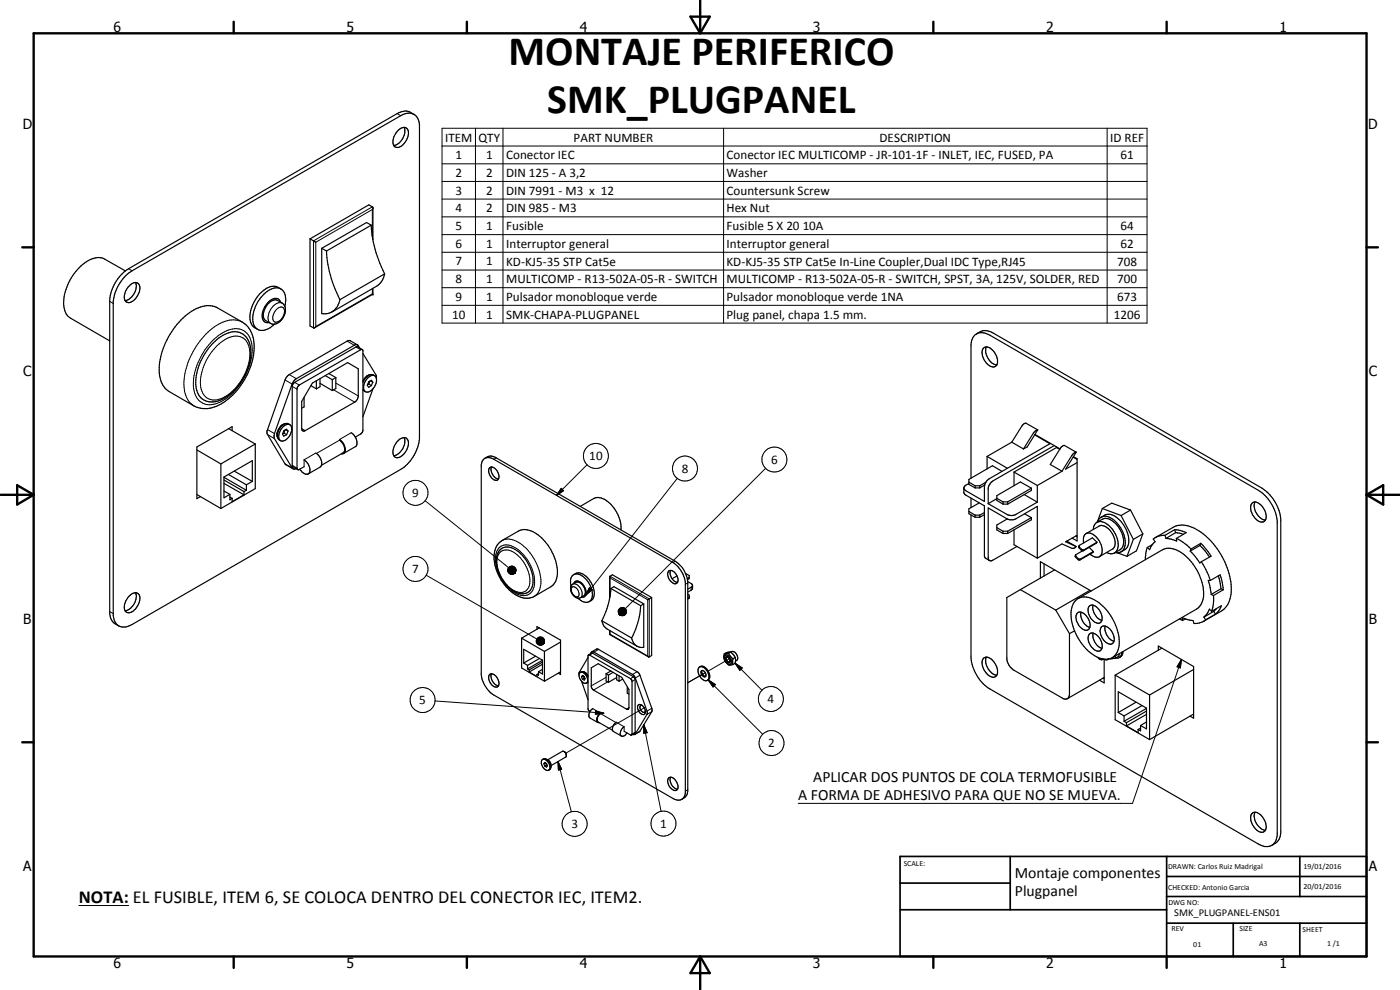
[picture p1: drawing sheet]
<svg xmlns="http://www.w3.org/2000/svg" width="420mm" height="297mm" viewBox="0 0 420 297" stroke-linecap="round" stroke-linejoin="round" font-family="sans-serif">
<g fill="none" stroke="#000" stroke-width=".35">
<path d="M119.4 39.2a1.85 1.85 0 0 1 2.9-.4 4.3 4.3 0 0 1-3.2 5.4 1.5 1.5 0 0 1-1.2-2l.5-1.6zM121.3 38.2a4.4 4.4 0 0 1-3.2 5.4M124.2 34.3a3.9 3.9 0 0 0-3.9 .4l-80.6 46.5a12.7 12.7 0 0 0-5.7 9.3v94.2a3.8 3.8 0 0 0 1.6 3.1M124.2 34.3a4 4 0 0 0-5-.2l-81.6 47.2M124.2 34.3a3.6 3.6 0 0 1 1.7 3.1v94.2a12.6 12.6 0 0 1-5.6 9.2l-80.6 46.6a4 4 0 0 1-4.1 .4M93 71.7v26.1l1.2 .6 .6-.4M93 71.7l1.8 1M93 71.7l17.7-10.2 1.2 .7v9.7M96.6 74.5v19.6a4.7 4.7 0 0 0 5.4-4.2M96.6 74.5l1.4 .8M98 75.3a34.4 34.4 0 0 0 4 14.6M111.4 67.6a35.1 35.1 0 0 0 4 14.6"/>
<path d="M111.4 67.6l-13.4 7.7M111.4 67.6l-1.4-.8-13.4 7.7M111.9 62.5l-.2 .4M37.6 81.3a13 13 0 0 0-4.7 8.5v94.3a4 4 0 0 0 2.7 3.7M37.6 81.3l-6.2-3.5a5.9 5.9 0 0 0-6.6 1.5 15.4 15.4 0 0 0-5.6 12.9 4.1 4.1 0 0 0 2 3.3l11.7 6.8M38.5 86.1a2.17 2.17 0 0 1 3.1-1 4.1 4.1 0 0 1-1.9 5.3 1.42 1.42 0 0 1-1.7 .3 1.42 1.42 0 0 1-.7-1.5l.3-1.7zM40.7 84.8a4.3 4.3 0 0 1-3.2 5.4M54.3 96a11.6 11.6 0 0 1 8.9-4.3l1.6 .4 7.9 4.5a8.8 8.8 0 0 1 3.4 9.3 21.1 21.1 0 0 1-11.2 16 7.8 7.8 0 0 1-6.7-.1l-7.5-4.3a7.9 7.9 0 0 1-2.9-8 23.3 23.3 0 0 1 6.5-13.5zM80.5 91.1a2.61 2.61 0 0 1 2.8-1l1.4 .8a3.4 3.4 0 0 1-.2 5 2.69 2.69 0 0 1-3.3 1.1l-1.5-.8a2.58 2.58 0 0 1-.2-3.6zM82.4 97.2a4.4 4.4 0 0 1-5.1 1.6M84.2 90.7a1.62 1.62 0 0 0-2.5-.9 5.5 5.5 0 0 0-2.8 6.2l.9 .8h.9M84.3 86.7a4.1 4.1 0 0 1 1.3 4.6l-.1 .6"/>
<path d="M84.3 86.7a4.6 4.6 0 0 0-5.5 2 9.1 9.1 0 0 0-2.5 9l1 1.1M84.3 86.7a4 4 0 0 0-5.5 .7 10 10 0 0 0-3.5 9.4l.8 1.3 1.2 .7M111.7 88.2l.2 .1M111.9 86.5v1.8M111.9 88.3l-17.5 10M115.4 82.2a5.4 5.4 0 0 1-2.3 3.7l-13.5 7.7M115.4 82.2l-13.4 7.7M63.5 103.4a9.1 9.1 0 0 1 7.8-3.8 5.3 5.3 0 0 1 4 5.2 17.3 17.3 0 0 1-7.2 14.2 5.8 5.8 0 0 1-8.4-.3 11.3 11.3 0 0 1 .3-9.8l1.5-2.9zM91.3 119.2v2.9l-.8 .4M93.3 115.7l1.6 1M93.8 114.9l10.5-6.1 3.2 1.9v8.3l-.6 1.3-15.5 9h-.4l-.4-.3-.1-.4v-8.2zM94.9 114.2v2.5"/>
<path d="M96 113.6v2.4l-1.1 .7M96 115l3.7 2.2M97.6 112.7l2.1 1.2M98.7 112.1l2.1 1.2M99.7 113.9v3.3M100.8 113.3v3.3l-1.1 .6M100.8 113.3l-1.1 .6M107.3 103.5l-.3-.1-.7 .2-17.4 10-1.1 1.3-5.4 15.2-.2 1.1 5.5 9.2 .7 .4 .4-.2M107.3 103.5l-2.3-1.3h-.6l-17.8 10.3-.8 1-5.6 15.7-.1 .8 5.4 9.2 2.4 1.4M107.3 103.5l.7 .9M108.7 104.9l-1.5-.9-.4 .1-18.8 11-.3 .9v23.6l.2 .5 1.5 .8M108.9 106l3.9 6.5 .2 1"/>
<path d="M108.9 117l.8 .5M110.1 112.9h.1M110.2 112.8h.1M110.2 112.9l-1.3 1.9M110.5 113.3a1.41 1.41 0 0 1 2.3-.1 3.7 3.7 0 0 1-2.7 4.4 1.59 1.59 0 0 1-.8-2.3zM110.6 112.6l-.8 .6M110.7 115.2l-.4 .2M110.7 115.2l.8 .5M111 114.3l-.3 .9M111.1 112.4l-.9 .5M111.2 114.3l.7 .4M111.9 114.7l-.4-.6-.9 .5-.4 1 .4 .6 .9-.5"/>
<path d="M111.9 114.7l-.4 1M111.9 116.7l-3 8.4M112.4 112.7a2.43 2.43 0 0 0-3.5 1.6M293.1 100.2a4 4 0 0 1 5-.3l80.6 46.6a12.8 12.8 0 0 1 5.7 9.2v94.2a4 4 0 0 1-2.7 3.8M293.1 100.2a3.9 3.9 0 0 1 4 .4l80.5 46.5a12.7 12.7 0 0 1 5.7 9.2v94.2a3.8 3.8 0 0 1-1.6 3.2M293.1 100.2a3.6 3.6 0 0 0-1.7 3.1v40.2M295.1 104.6a2.17 2.17 0 0 1 3.2 .9 3.4 3.4 0 0 1 .5 4.4 2.44 2.44 0 0 1-3.1-1.4 4 4 0 0 1-.6-3.9zM296 104.1a4.5 4.5 0 0 0 3.2 5.4M59.1 135l7.2 4.2M66.3 139.2v13.4M68.6 128.6l8 4.6M69.7 129.2v-1.2l-10.6 6.1v15.5l1-.6"/>
<path d="M76.6 133.2v13.4l-10.3 6M76.6 133.2l-10.3 6M83.1 130.1l.1 .2M83.1 130.2h.1M83.2 129.7l.1 1.4M83.2 129.7l.1 1.7 .9 .8M84.9 127.5l-.2 .1M85.2 127.3l-.9 .5M85.2 130l-.3 .1M85.2 130l.8 .4M85.5 129l-.3 1M85.6 127.1l-1.3 .7-1.1 1.9"/>
<path d="M85.6 127.1a1.7 1.7 0 0 1 1.8 .8 1.7 1.7 0 0 1-.1 1.9 2.88 2.88 0 0 1-3.1 2.4 2.7 2.7 0 0 1 .3-3.6 2.16 2.16 0 0 1 2.4-1.2M85.6 127.1a4.1 4.1 0 0 0-2.4 3.5M85.7 128.9l.7 .4M86.4 129.3l-.4-.5-.8 .4-.4 1.1 .4 .6 .8-.5M86.4 129.3l-.4 1.1M91.3 138a3.1 3.1 0 0 1 1.3 4.1 2.19 2.19 0 0 1-2.6-1.3M94.8 135.9a3.6 3.6 0 0 1 1.7 3.7M96.5 139.6l-.5 .6-3.5 2M101.9 132.1a2.96 2.96 0 0 1 1.3 3.6l-6.7 3.9M101.9 131.9a3.4 3.4 0 0 1 1.4 4l-.9 .3M105.4 129.8a3.4 3.4 0 0 1 1.4 4.1l-3.7 2.2M106.6 131.1l1.8-1 .5-.9v-24l-.4-.4-18.7 10.7-.6 .9-.1 24.2 .6 .3 1.6-.9"/>
<path d="M119.1 132.6a1.99 1.99 0 0 1 3.2-.7 4.4 4.4 0 0 1-3.2 5.4 1.64 1.64 0 0 1-1.1-2.4l.4-1.2zM121.3 131.3a4.3 4.3 0 0 1-3.2 5.4M145.1 137.8a2.45 2.45 0 0 1 3.1 0l53.8 31a8.5 8.5 0 0 1 3.7 6.1v62.9a2.23 2.23 0 0 1-1.3 2.1 2.23 2.23 0 0 1-2.4-.3l-53.8-31.1a8.6 8.6 0 0 1-3.8-6v-63l.3-1.2zM145.5 137.5a2.63 2.63 0 0 1 3.4-.1l53.7 31a8 8 0 0 1 3.8 6.1v62.9a2.82 2.82 0 0 1-1.8 2.4M296.2 136.9v3.8M296.2 136.9l6.1 3.6M303.6 132.7l3.6 2M303.6 132.7l-7.4 4.2M310.5 130.5l4.6 2.6M310.6 130.3l7.5 4.4M311.4 129l-3.5-2h-.4l-.8 .7-3.1 5M311.4 129l-.6 .2-.7 .8-2.9 4.7"/>
<path d="M311.4 129l-3.1 5.1-1.1 .6M315.2 133.1l-18.4 10.6a3.3 3.3 0 0 0-1.4 2.1v4.7l-5.6-3.3a.89 .89 0 0 1-.5-.8 .89 .89 0 0 1 .5-.8l1-.5M316.4 133.7l-18.4 10.6a3.6 3.6 0 0 0-1.4 2.2v4.6M317.1 134.3l.9 .5M317.1 134.3l-12.8 7.3M317.1 134.1v.2M322.1 137.2l1.1 .6M322.1 137l1.1 .6v24.7l-1.4-.8M323 135.7l-.6 .2-.7 .8-3 4.7M323 135.7l-3.6-2.1-.6 .3-.5 .5-3.1 5 3.5 2M323 135.7l-3.2 5.1 3.4-2M59.1 148.4l7.2 4.2"/>
<path d="M67.2 147.3l1.8 1M67.2 145l6 3.5M67.2 144l6 3.5M67.2 143.2l6.7 3.9M68.6 142.4l5.3 3.1M69 148.3v1.6l.7-.4M69 149.1l.7 .4M70.3 141.4l5.4 3M73.2 148.5l-3.5 2v-1M73.2 147.5v1M73.9 147.1l-.7 .4M73.9 145.5v1.6"/>
<path d="M75.7 144.4v-6.2l-8.5 4.9v6.3l1.8-1.1M75.7 144.4l-1.8 1.1M146.8 140.5a1.34 1.34 0 0 1 2.2 .6 2.05 2.05 0 0 1 .3 3 2.62 2.62 0 0 1-2.5-3.6zM147.5 140.1a2.94 2.94 0 0 0 2.1 3.6M174.1 151.9l4-2.3a4.4 4.4 0 0 1 5 1.5 10.7 10.7 0 0 1 3.3 7.9M289.3 146.4v1.3l.3 .7 5.8 3.4v15.1l.3 .5 1.3 .8M290.8 153.5l1.8 1.1M290.8 144.7l1.8 1.1M291.4 154.5v43a12.5 12.5 0 0 0 5.7 9.2l80.5 46.5a4 4 0 0 0 4.1 .5M291.4 149.4v2.9M292.6 145.8v.6M292.6 154.6v.6"/>
<path d="M292.6 155.2h1.4M292.6 154.6h1.4M292.6 145.8h1.4M292.6 146.4h1.4M293.9 150.9l-3.1 1.8v1.4l1.8 1.1M294 145.8v.6M294 154.6v.6M295.4 154.4l-1.4 .8M295.4 153.8l-1.4 .8M295.5 145.5l-1.5 .9M295.9 144.7l-1.9 1.1M299.2 158.3l1.8 1.1"/>
<path d="M299.2 149.5l1.8 1.1M299.2 149.6l-2.6 1.5M300.7 141.4l-2.9-1.7-7 4.1v1.5l1.8 1.1M301 159.4h1.4M301 150.6v.7M301 159.4v.7M301 150.6h1.4M301 151.3h1.4M302.3 155.7l-3.1 1.8v1.5l1.8 1.1M302.4 150.6v.7M302.4 159.4v.7M304.3 141.6l7 4.1"/>
<path d="M304.3 141.6v4.1M304.3 159v4.4l7 4.1M307.4 148.4l3.9 2.3M307.5 154.2l2 1.1M309.5 146.5l-3.3-1.9-7 4.1v1.5l1.8 1.1M309.5 155.3v.7l-7.1 4.1M309.5 146.5v.7l-7.1 4.1M309.5 146.5l-7.1 4.1M309.5 155.3l-7.1 4.1M311.3 145.7v5M311.3 150.7l-6.3 3.6a2.86 2.86 0 0 1-2.6 .2l-5.8-3.4M318.7 141.4l-7.4 4.3"/>
<path d="M328.1 158.9a2.22 2.22 0 0 1 1.2-2.2 2.22 2.22 0 0 1 2.5 .3 7.7 7.7 0 0 1 3.6 7.8 2.15 2.15 0 0 1-3.3 1M329.2 156.7l1.6-.9a3.4 3.4 0 0 1 4 1.3 6.4 6.4 0 0 1 1.8 7.4l-2.1 1.4M330.5 155.2l1-.6a4.1 4.1 0 0 1 4.7 1.6 7.5 7.5 0 0 1 2.1 8.1l-1.8 1.3M330.5 155.2a3.7 3.7 0 0 1 4.3 1.3 8.1 8.1 0 0 1 2.6 7.9 2.23 2.23 0 0 1-2.7 1.4M330.5 155.2l-.8 .7-.3 .7M330.8 152.6l5.7 2.1M330.8 152.6l-1.5 4.1M330.8 152.6l2.9-1.6 5.6 2M336.5 154.7l3.6 7.1M339.3 153l3.7 7.2M339.3 153l-2.8 1.7M352.5 158.9l1.7 .3 1.8 .6-3 1.7"/>
<path d="M352.5 158.9l.3 .9M352.5 158.9l-2.9 1.7M352.8 159.8l2.4 .5M352.8 159.8l-2.9 1.7M375.8 150.9a2.13 2.13 0 0 1 2.9 .9 4.3 4.3 0 0 1 1.1 4.3 1.82 1.82 0 0 1-3-.4 3.8 3.8 0 0 1-1-4.8zM376.6 150.6a4.3 4.3 0 0 0 3.2 5.4M38.5 179.1a2.09 2.09 0 0 1 3.1-.9 4.1 4.1 0 0 1-1.9 5.3 1.46 1.46 0 0 1-1.7 .2 1.46 1.46 0 0 1-.7-1.5l.3-1.6zM40.7 177.8a4.4 4.4 0 0 1-3.2 5.5M149.6 163.1l1.1-.9 4.9-2.9a6.3 6.3 0 0 1 7 2.1 14.8 14.8 0 0 1 4.6 11.4l-.4 1.6-.8 1.2-5.7 3.3a6.6 6.6 0 0 1-7.7-2.1 15.4 15.4 0 0 1-4.3-8.9l.2-2.6 .3-1zM149.9 165.1a3.9 3.9 0 0 1 5.6 .4 11 11 0 0 1 4.2 10.7 3.6 3.6 0 0 1-5.5 1.2 11.6 11.6 0 0 1-3.7-3.9 8.2 8.2 0 0 1-1-7.7zM171.4 175.9a2.52 2.52 0 0 1 1.4-3.7 6 6 0 0 1 4.9 5.1 2.63 2.63 0 0 1-1.4 3.4l-1.4-.2-1.5-1M171.6 175.5l1.3-.8a2.79 2.79 0 0 1 2.8 3.3l-.5 .8-1.1 .6a2.28 2.28 0 0 1-2.7-2l-.1-1.2z"/>
<path d="M172.2 172.4a3.1 3.1 0 0 1 4.3 1.1 5.8 5.8 0 0 1 1.4 6.3l-1.1 .7M172.2 175.1a.99 .99 0 0 1 1.6-.6 3.3 3.3 0 0 1 1.7 4.5l-1 .1M183 173.1v6.4M183.1 173.4l-.1-.5 .8-.4 11.8 6.8M183.3 176.6a24.6 24.6 0 0 1-2.7 9.7M183.3 176.6l9 5.1M183.3 176.6l1-.6 8.9 5.2M195.6 179.3v17.4l-.8 .4-.4-.3M195.6 179.3l-1.2 .7M200.7 171.3a1.67 1.67 0 0 1 2.3 1.1 2 2 0 0 1 0 2.7 2.73 2.73 0 0 1-2.5-3.4zM201.2 171.2a2.92 2.92 0 0 0 2.2 3.6M203.2 172.8l-1.5 .9"/>
<path d="M205.8 172.1l1 .6v1l-.5 .2M206.4 178.3l.4 .3v.9l-.4 .2M206.4 174.5l1.2 .7 .2 .4M206.8 179.1l-.4 .2M206.8 173.2l-.5 .4M207.8 175.6l-.2 .5-1.2 .7M207.8 175.6l-.1 1.2-1.3 .9M301 160.1h1.4M305.2 164l-7.2 4.1a.83 .83 0 0 1-.9 .1 .83 .83 0 0 1-.5-.6v-15.2l5.5 3.2a2.78 2.78 0 0 0 2.9 0l6.3-3.7v15.6M306.2 176.9l-4 2.4v18.4a4.8 4.8 0 0 0 2.1 3.4l14.8 8.5h1.2M306.2 176.9l10.7 6.1M312.2 173.4v-4.9l15.3 8.8"/>
<path d="M313.3 169.2v3.6M316.5 171l-10.3 5.9M320.2 162.3l2.8 1.7M322.8 160.8l.4 .3M323 164l-.6 .5h-.6l-3.1-1.3-7.4 4.3M323.2 160.6l-3.4 2 3.2 1.4M323.5 179.6l25.4-14.6a6.2 6.2 0 0 1 6.6 1.5 15.2 15.2 0 0 1 5.5 13.5l-.6 1.4-1.3 1.4-25.3 14.6M323.9 163.7l4-2.3 1.3 1.3-4.1 2.6-.6-.2-.7-.8zM324.9 165.3l-2.1 1.3M325.2 162.9a2.16 2.16 0 0 1 1.4-3 5.2 5.2 0 0 1 3.8 6.6 1.93 1.93 0 0 1-2.9 0l-.3-.3M326 160.1l3.8-2.2a3.4 3.4 0 0 1 4 2.2 3.5 3.5 0 0 1 0 4.7l-3.8 2.2M326.9 164.3l1.2 1.2"/>
<path d="M327.1 177.1l-10.2 5.9M328.1 165.5v.2l-4 2.3-.5-.1-.8-.7v-.7M328.1 165.5l-4 2.3-.6-.2-.7-1M329.2 162.7l-4 2.3-.6-.2-.8-.8M335.3 165.9l2.9 1M340.1 161.8l-1.9 5.1M343 160.2l-1.9 5.1-2.9 1.6M343 160.2l-2.9 1.6M344.3 164.3l-.4 1.7-.2 1.9M345.9 163.4l-1.6 .9M346.7 161.3l5.3-3.1a6.9 6.9 0 0 1 7.1 .7 22 22 0 0 1 10.3 19.5 6.4 6.4 0 0 1-2.8 4.9l-5.4 3.1M349.6 160.6l.3 .9"/>
<path d="M349.6 160.6l-1.6 .2-1.5 .6-.4 .3 .6 .9-1 1-.7 1.3-.7-.6M349.9 161.5l1.6 .3 1.6 .5-.1-.8M353 161.5l2 1.1 2.5 2.1M357.2 165.4l2.9 3.5 .4-.4M357.5 164.7l-.3 .7M360.1 163.7l2.9 3.4M360.1 163.7l-2.9 1.7M360.4 163l3.1 3.9-3 1.6M360.4 163l-.3 .7M360.4 163l-2.9 1.7M360.5 168.5l1.4 2.4 1.4 3.3M363.3 174.2h-.7l.9 4.2"/>
<path d="M363.3 174.2l2.9-1.7 .6 2.3 .3 2.2M363.5 178.4l.7 .3M364.2 178.7v2.2l-.6 2.5M365.7 172.8l.7 3.9M366.4 176.7l-2.9 1.7M366.4 176.7l.7 .3M367.1 177l-2.9 1.7M156.5 191.5v8.9l6.9 4M156.5 191.5l6.9 4M157.2 198.9v-4.1l5.6 3.3v4.1l-1.2-.7M157.2 198.9l1.1 .7M158.3 199.6v1.1"/>
<path d="M160.7 196.9l-3.5 2M161.2 188.8v-.8l7 4.1v10.3l-.7-.4M161.9 188.4l-5.4 3.1M161.9 197.6l-3.6 2M162.8 198.1l-4.5 2.6M162.8 198.7l-4 2.3M162.8 199.3l-4 2.3M163.4 195.5v8.9M168.2 192.7l-4.8 2.8M176.5 197.3l-2.7 4.5v.5M176.6 196.5l-.1 16.3 .6 .7M176.6 196.5l13 7.5v16.5"/>
<path d="M176.6 196.5l1.3-.5 12.2 7.1 .5 .5v16.2l-1 .7M177.6 195.6l1.4-.8 .5-.1 11.9 7 .6 .7 3.7 10.8-3.7 6.3-1.5 .9M177.6 195.6l.7 .1 11.5 6.7 .8 .8 3.7 10.4v.6l-3.8 6.1M177.6 195.6l-.5 .6M180.6 186.3l.5 1.3 .8 .9 9.3 5.4M180.6 186.3l9 5.1M183 190.4l11.6 6.7M183 189.1v1.3M183.1 190.3l-.1 .1M192.3 181.7a22.8 22.8 0 0 1-2.7 9.7M193.2 181.2v13a3.2 3.2 0 0 1-3.6-2.8M193.2 181.2l-.9 .5"/>
<path d="M217.4 196.2l-.2 1.1 .3 .9M217.5 198.2l.3 .4a1.73 1.73 0 0 0 2.2 .8M217.5 196.7a.97 .97 0 0 1 1.5 .5l.4 .8a.96 .96 0 0 1-.2 1.3 1.83 1.83 0 0 1-1.7-2.6zM217.8 197.1a1.03 1.03 0 0 1 1.2 .5 1.03 1.03 0 0 1-.2 1.2l-.5-.2-.5-.6zM218 197.2h.5l.5 .6a.52 .52 0 0 1-.2 .8 .52 .52 0 0 1-.7-.5zM218.7 196l1.3 1.7M218.7 196l-1.3 .2M219.3 195.7a1.66 1.66 0 0 1 1.7 .5 1.66 1.66 0 0 1 .2 1.8l-.5 .4M219.3 195.7l-1.3 .1-.6 .4M219.3 195.7l1.3 1.6M219.3 195.7l-.6 .3M220 197.7v1.7"/>
<path d="M220.6 197.3l.2 .6a1.48 1.48 0 0 1-.8 1.5M220.6 197.3l-.6 .4M295.2 197.4a2.54 2.54 0 0 1 3.4 1.6 3.2 3.2 0 0 1 .2 4 2.8 2.8 0 0 1-3.4-1.8 3.4 3.4 0 0 1-.2-3.8zM296 197.1a4.4 4.4 0 0 0 3.2 5.5M316.9 183l4.1 7.1M321 190.1v18.5l-.7 1M322.5 189.3l-1.5 .8M322.7 180.3a4.5 4.5 0 0 1 6-.1 15.3 15.3 0 0 1 7 14.1 4 4 0 0 1-6.1 3 15.1 15.1 0 0 1-8-14.7l.5-1.5zM323.3 184a1.74 1.74 0 0 1 2.6 .7 3.4 3.4 0 0 1 .9 4 2.04 2.04 0 0 1-3-1.1 3.5 3.5 0 0 1-.5-3.6zM324.4 183.7a4.2 4.2 0 0 0 2.7 4.6M326.9 190.2a1.74 1.74 0 0 1 2.7 .7 3.1 3.1 0 0 1 .5 4.4 3.3 3.3 0 0 1-3.4-2.9l-.2-1.1zM326.9 181.9a2.02 2.02 0 0 1 2.9 1 2.97 2.97 0 0 1 .5 3.8 2.38 2.38 0 0 1-3.1-1.5 3.1 3.1 0 0 1-.3-3.3z"/>
<path d="M328 181.6a4.4 4.4 0 0 0 2.7 4.6M328.1 189.9a4.3 4.3 0 0 0 2.6 4.7M329.5 197.2l.9 .7 .6-.2M330.5 188.1a2.06 2.06 0 0 1 2.9 1 3.3 3.3 0 0 1 .6 3.9 2.39 2.39 0 0 1-3.2-1.6 2.84 2.84 0 0 1-.3-3.3zM330.7 197.7h-.7M331.1 197.7l-.2 .2M331.7 187.8a4.2 4.2 0 0 0 2.6 4.6M332.5 197.9l-.6 .1-.5-.2v7.1l-1.4-.8M332.7 197.7l-.2 .2M332.8 197.7l-.3 .2M334.7 196.8l.1 .6M334.8 197.4l-1.7 .3"/>
<path d="M335.9 196.1l-.1 .8-1 .5M335.9 197.3l-1.1 .1M336.6 195.7v.7l-.7 .9M337 195.5l-.2 1-.9 .8M347.6 195.1v-1.3l10.6 6.2v15.5l-1-.6M348.7 194.5l-14 8.1M354 185.7l.9 .5M355.8 185.7l-.9 .5M361.3 185.2l.6 .8M361.9 186l-.9 .6-2.1 .5h-.6l-.3-.9-1.5-.3-1.7-.6 .1 .9M363.6 183.4l-.6-.6-.7 1.3-1 1.1M363.6 183.4l3-1.7-.8 1.5-1 1.1"/>
<path d="M364.3 183.4l-3 1.8M364.3 183.4l.5 .9M364.8 184.3l-2.9 1.7M365.1 182.6l-.8 .8M147 202.4a1.96 1.96 0 0 1 2.6 1.7 1.25 1.25 0 0 1-.8 2.1 2.77 2.77 0 0 1-1.8-3.8zM147.5 202.2a2.94 2.94 0 0 0 2.1 3.6M158.3 200.7l.5 .3M158.8 201.6l2.4 1.4v-.6M158.8 201v.6M161.6 202.1l-.4 .3M161.6 201.5v1.1l-.4-.2M162.8 200.8l-1.2 .7"/>
<path d="M168.2 201.6l-4.8 2.8M173.9 202a1.46 1.46 0 0 1 2.2 1 1.32 1.32 0 0 1-.3 2 2.4 2.4 0 0 1-1.9-3zM174.1 201.8a1.47 1.47 0 0 1 2.2 1l.2 .3M174.5 204.4l2 5.6M174.5 203.1l.3-.5 .5 .4 .3 .7-.3 .4-.5-.3M174.5 203.1l.3 .7M175 202.8l-.5 .3M175.1 201.5l.6 .3M175.1 202.8l.2 .7M175.3 203.5h.2M175.3 203.5l-.5 .3M175.3 201.7l.6 .3"/>
<path d="M175.6 201.8h.1M175.7 201.8l.3 .3M176 202.1l.5 .7M176.5 204.6l-.5 .4M177.4 200.4l2.1-1.3 7.1 4.1 2.2 3.7v5.4l-.3 .6-.5-.1-10-5.9-.6-.9zM177.9 212.6a2.08 2.08 0 0 0-.8 2.8l2.3 1.4M180.2 214.1a1.84 1.84 0 0 0-.7 2.5l4.3 2.5M180.2 214a1.9 1.9 0 0 0-.7 2.8h.4M181.9 202.1v2.2l.7 .4M181.9 202.1l.7 .5M182.6 202.6v2.1M183.3 201.3l-1.4 .8"/>
<path d="M184 201.7l-1.4 .9M185 216.7a2 2 0 0 0-.9 2.8l2.4 1.4M185.1 203.3l-2.5 1.4M185.1 202.4v1.6l.7 .4M185.8 202.7v1.7M186.9 203.8l-1.1 .6M187.3 219.4l2.3 1.1M187.3 218.1a1.93 1.93 0 0 0-.7 2.8M188.2 219.9l-.8 .9-.8 .1M188.2 206.1v1.9l.6 .3M191.5 211.6a1.48 1.48 0 0 1 2.1 1.3 .89 .89 0 0 1 0 1.2 .89 .89 0 0 1-1.2 .1 2.2 2.2 0 0 1-.9-2.6zM192.7 211.6h-.3a1.28 1.28 0 0 0-.1 1.4 1.28 1.28 0 0 0 1.2 .7l.2-.3"/>
<path d="M193.3 212.3l.1 .2M210 200.1a1.97 1.97 0 0 1 2.7 1.6 1.51 1.51 0 0 1 .3 1.6 1.51 1.51 0 0 1-1.3 1 2.97 2.97 0 0 1-1.9-4.1 1.98 1.98 0 0 1 2.6 1.5l.4 1.6-.5 .8M210.6 201.2a1.14 1.14 0 0 1 1.1 .7 1.14 1.14 0 0 1-.2 1.2 1.29 1.29 0 0 1-.9-1.9zM210.7 201.2a1.36 1.36 0 0 0 1.1 1.7M331 203.5l.4 .1M331.4 203.3l-11.1 6.3M334.7 202.6l10.3 5.9M334.7 202.6v13.3l10.3 6M335.6 213.8v-6.2l8.5 4.9v6.2l-1.8-1M335.6 213.8l1.7 1M337.3 216.4l.8 .4M337.3 214.8v1.6"/>
<path d="M338.1 217.8l3.5 2v-.9M338.1 216.8v1M340.9 210.7l-5.3 3.1M342.3 217.7v1.6l-.7-.4M342.3 218.5l-.7 .4M342.7 211.7l-5.4 3.1M344.1 216.6l-1.8 1.1M344.1 214.3l-6 3.5M344.1 213.4l-6 3.4M344.1 212.6l-6.8 3.8M345 208.5v13.4M358.2 214.2l-13.2 7.7"/>
<path d="M358.2 200.9l-13.2 7.6M162.6 228.1a1.29 1.29 0 0 1 2 .8 1.63 1.63 0 0 1-.1 2.2 2.35 2.35 0 0 1-1.9-3zM162.8 227.9a1.61 1.61 0 0 1 2.4 .9l.1 1.6-.6 .7M163.2 229.2l.3-.4 .5 .3 .3 .7-.3 .4-.5-.3M163.2 229.2l.3 .7M163.7 228.9l-.5 .3M163.8 229l.2 .6M164 229.6l.2 .1M164 229.6l-.5 .3M164.2 227.9l.8 .9 .3 1.2M169.2 225.5l-.4-.1-4.5 2.6M169.2 225.5l.4 .2"/>
<path d="M169.6 225.7l.3 .7M169.6 225.7l.4 .7M169.9 226.4l.1 .2M170 226.4l-.1 .7-4.6 2.6M189.9 220.3h.6M200.7 233.4a2.01 2.01 0 0 1 2.6 1.7 1.25 1.25 0 0 1-.7 2.1 2.79 2.79 0 0 1-1.9-3.8zM201.2 233.2a2.99 2.99 0 0 0 2.2 3.6M375.7 244.2a1.8 1.8 0 0 1 2.7 .3 4 4 0 0 1 1.2 4.8 2.07 2.07 0 0 1-3.1-.9 3.9 3.9 0 0 1-.8-4.2zM376.6 243.7a4.3 4.3 0 0 0 3.2 5.4"/>
</g>
<g fill="none" stroke="#000" stroke-width=".3">
<path d="M119.2 34.1l1.1 .6M132.7 38.5h211.5v58.4h-211.5zM142.7 38.5v58.4M150.9 38.5v58.4M217.2 38.5v58.4M332.3 38.5v58.4M132.7 43.8h211.5M132.7 49.1h211.5M132.7 54.4h211.5M132.7 59.7h211.5M111.7 71.1v-8.2l-16.9 9.8v25.3l16.9-9.8v-1.6M111.7 62.1l-17.6 10.2v26.1"/>
<path d="M132.7 65.1h211.5M132.7 70.4h211.5M132.7 75.7h211.5M32.9 90.4l1.1 .7M38.6 80.6l1.1 .6M72.7 96.6a7.5 7.5 0 0 0-7.7 1.1 21.9 21.9 0 0 0-9.7 19.1 6.2 6.2 0 0 0 2.9 5M83.3 92.6a1.22 1.22 0 0 1 1.6-.3 1.22 1.22 0 0 1 .4 1.6 2.96 2.96 0 0 1-2.8 2.7 1.76 1.76 0 0 1-.3-2.6zM84.7 90.9a2.96 2.96 0 0 0-3.5 2.1 3 3 0 0 0 0 4M132.7 81h211.5M132.7 86.3h211.5M132.7 91.6h211.5M63.7 102.3a9.8 9.8 0 0 1 8.3-3.6 5.9 5.9 0 0 1 3.7 6.5 19.2 19.2 0 0 1-10 15.6 5.1 5.1 0 0 1-7.6-4.5 19 19 0 0 1 5.6-14z"/>
<path d="M65.2 103.7a7.7 7.7 0 0 1 6.9-2.7 4.7 4.7 0 0 1 2.9 5.1 15.9 15.9 0 0 1-8.6 13.5 4.2 4.2 0 0 1-6.2-3.9 16.3 16.3 0 0 1 5-12zM85.5 114l2.2 1.2M86.8 112.4l2.1 1.2M87.7 116l1.4 .8M88.4 114.7l1.4 .8M100.1 117l6.4 3.6M100.8 114.9l6.7 3.9M104.2 102.4l2.1 1.2M106.8 104.1l1.4 .8M80.3 128.9l2.1 1.2M80.3 130.4l2.1 1.2M85.5 139.2l2.2 1.2"/>
<path d="M87.7 139.6l1.4 .9M90.5 128.6l1.1 .6M94.8 135.9l-3.5 2.1v2M105.4 129.8l-10.5 6.3M148.9 137.4l-.7 .4M176.2 139.4l-9.2 9.2M127.6 150.2l25 20.1M168.4 146.5l.7 .7-2.1 1.4zM203.3 143.5l-27.5 35.1M229.8 140.5l-42.1 42.1M127.9 172.6l33.2 19.1M149.8 164.4a4 4 0 0 1 5.2 .1 12.1 12.1 0 0 1 5.2 11.8 3.5 3.5 0 0 1-5.5 1.7l-.5-.3a13.2 13.2 0 0 1-5.2-7.7 6.2 6.2 0 0 1 .8-5.6z"/>
<path d="M150 165.8a3.7 3.7 0 0 1 5.2 .7 10 10 0 0 1 3.6 9.4 2.86 2.86 0 0 1-4.5 1.3 10.3 10.3 0 0 1-4.9-10.4zM150.7 162.2a6.3 6.3 0 0 1 6.9 2.1 14.8 14.8 0 0 1 4.7 11.4l-.7 2-1.3 1.2M152.3 170.9l2.3 1-2.3-.7zM152.3 171.2l2.3 .7-2.2-.5zM152.4 171.4l2.2 .5-2.1-.2zM152.4 170.6l2.2 1.3-2.3-1zM152.5 171.7l2.1 .2h-1.9zM152.5 171.8h2.1M152.6 170.4l2 1.5-2.2-1.3zM152.7 171.9h1.9l-1.7 .2zM152.7 170.2l.2-.1 1.7 1.8zM152.7 170.2l1.9 1.7-2-1.5z"/>
<path d="M152.9 172.1l1.7-.2-1.5 .4zM152.9 170.1l.3-.2 1.4 2zM153.1 172.3l1.5-.4zM153.2 169.9l.2-.1 1.2 2.1zM153.4 172.3l1.2-.4zM153.4 169.8h.3l.9 2.1zM153.6 172.3l1-.4zM153.7 169.8l.3 .1 .6 2zM153.9 172.3l.7-.4zM154 169.9l.2 .1 .4 1.9zM154.1 172.2l.5-.3zM154.2 170l.2 .2 .2 1.7z"/>
<path d="M154.4 170.2l.2 .1v1.6zM154.6 170.3l.2 .3-.2 1.3zM154.6 171.9l-.2 .2zM154.8 170.6l-.2 1.3zM154.8 171.4l-.2 .5zM154.8 171.1l-.2 .8zM154.8 170.9l-.2 1zM171.6 176.3a1.18 1.18 0 0 1 1.9 .8 1.3 1.3 0 0 1-.2 2 2.15 2.15 0 0 1-1.7-2.8zM171.9 175.3a2.67 2.67 0 0 1 2.8 2.6v.9l-.4 .5M176.9 176.3l.8 .7-1.9 1.6zM183.1 178.9v-5.5l11.3 6.6v16.8l-11.3-6.5v-1.1M183.1 172.9l11.7 6.8v17.4"/>
<path d="M202.6 168.4l-.6 .4M206.4 174.9l-.7 .4M207.4 176.2v.9M32.9 183.5l1.1 .6M160.9 192.1l2.4 .9-2.4-.6zM160.9 192.4l2.4 .6-2.4-.3zM160.9 192.7l2.4 .3-2.2-.1zM160.9 192.8h2.4M161 191.8l2.3 1.2-2.4-.9zM161.1 192.9l2.2 .1-2.1 .1zM161.1 193h2.2M161.2 191.6l2.1 1.4-2.3-1.2z"/>
<path d="M161.2 193.1l2.1-.1-1.9 .3zM161.4 191.4l.2-.1 1.7 1.7zM161.4 191.4l1.9 1.6-2.1-1.4zM161.4 193.3l1.9-.3-1.7 .5zM161.6 191.3l.2-.2 1.5 1.9zM161.6 193.5l1.7-.5-1.4 .5zM161.8 191.1h.3l1.2 1.9zM161.9 193.5l1.4-.5zM162.1 191.1h.2l1 1.9zM162.1 193.6l1.2-.6zM162.3 191.1l.3 .1 .7 1.8zM162.4 193.6l.9-.6z"/>
<path d="M162.6 191.2l.2 .1 .5 1.7zM162.6 193.5l.7-.5zM162.8 191.3l.3 .2 .2 1.5zM162.9 193.3l.4-.3zM163.1 191.5l.2 1.5zM163.2 191.7l.1 1.3zM163.3 193l-.2 .2zM163.4 191.9l-.1 1.1zM163.4 192.4l-.1 .6zM163.4 192.2l-.1 .8zM177.9 196l-1 .6M179.7 194.9l-1.4 .8"/>
<path d="M185.5 183.4l.4 1zM185.6 183.1l.3 1.3zM185.6 183.7l.3 .7zM185.6 183.9l.3 .5zM185.7 182.9l.2 1.5-.3-1.3zM185.7 184.1l.2 .3zM185.9 182.7l.2-.2-.2 1.9zM185.9 182.7v1.7l-.2-1.5zM185.9 184.4l.4 .3zM185.9 184.4l.7 .3zM185.9 184.4l1 .3zM185.9 184.4l1.2 .3z"/>
<path d="M185.9 184.4l1.5 .2-.3 .1zM185.9 184.4h1.7zM185.9 184.4l1.9-.2-.2 .2zM185.9 184.4l2-.4-.1 .2zM185.9 184.4l2.1-.7-.1 .3zM185.9 184.4l2.1-.9v.2zM185.9 184.4l2.1-1.2v.3zM185.9 184.4l2-1.5 .1 .3zM185.9 184.4l1.9-1.7 .1 .2zM186.1 182.5l.2-.1-.4 2zM186.3 182.4l.3-.1-.7 2.1zM186.6 182.3l.2-.1-.9 2.2z"/>
<path d="M186.8 182.2l.3 .1-1.2 2.1zM187.1 182.3l.3 .1-1.5 2zM187.4 182.4l.2 .1-1.7 1.9zM187.6 182.5l.2 .2-1.9 1.7zM218.9 197.7l-6.4 3.6M220.6 199l2.1 1.4-.7 .7zM220.6 199l8.1 8.1M354.6 197.9l-.4 2.5-.9-.3zM354.6 197.9l-14.7 43.1h-100.3M130.5 210.3l50.7 3.7M177.9 212.6l7 4.2M178.8 213.3l2.4 .7-2.5 .3z"/>
<path d="M181.9 203.2l-4.5 2.6M182.4 204.6l-4.3 2.5M185 216.7l2.3 1.4v1.3M188.8 212.3l-.8 .5M190.1 203.1l-.9 .5M190.6 219.7l-.9 .5M190.6 203.9l-.9 .6M191.2 201.5l-1.4 .9M192.1 219.4l-1.4 .8M192.1 202.6l-1.4 .8M193.2 217.5l1 2.3-1 .2zM193.2 217.5l5.2 26"/>
<path d="M193.3 212.4l-23.5 13.6M195.6 213.5l-1.4 .8M195.6 212.5l-1.4 .9M211.7 201.8l-5.3 3.1 4.8-2.8M212.5 204l2.2 1.4-.7 .7zM212.5 204l16.4 16.3M167.5 228.5l1.1 2.3-1 .3zM167.5 228.5l4 15.1M206.4 237l-.7 .4M23.7 271.7h14.9"/>
<circle cx="178.8" cy="136.8" r="3.8"/>
<circle cx="232.4" cy="137.9" r="3.7"/>
<circle cx="124.7" cy="147.9" r="3.8"/>
<circle cx="205.6" cy="140.6" r="3.7"/>
<circle cx="124.7" cy="170.7" r="3.8"/>
<circle cx="126.8" cy="210.1" r="3.7"/>
<circle cx="231.3" cy="209.7" r="3.8"/>
<circle cx="231.5" cy="222.9" r="3.8"/>
<circle cx="172.5" cy="247.2" r="3.7"/>
<circle cx="199.1" cy="247.1" r="3.8"/>
</g>
<g fill="#000">
<circle cx="111.9" cy="88.3" r=".18"/>
<circle cx="175.7" cy="201.8" r=".18"/>
</g>
<g fill="none" stroke="#000" stroke-width=".71">
<path d="M10.1 10h400v277h-400zM70.1 6.5v3.5M140.1 6.5v3.5M207.2 5h5.8l-2.9 5zM210.1 0v10M280.1 6.5v3.5M350.1 6.5v3.5M6.7 74.2h3.4M410.1 74.2h3.4M.2 148.5h9.9M5.2 145.6l4.9 2.9-4.9 2.9zM410.1 148.5h10"/>
<path d="M410.1 148.5l5-2.9v5.8zM6.7 222.7h3.4M410.1 222.7h3.4M70.1 287v3.4M140.1 287v3.4M210.1 287v10M210.1 287l2.9 5h-5.8zM280.1 287v3.4M350.1 287v3.4"/>
</g>
<path d="M270.1 257h140v30h-140zM303.2 257v16M350.1 257v30M390.1 257v12M270.1 265h33.1M270.1 273h80M350.1 277h60M350.1 269h60M350.1 263h60M370.1 277v10M390.1 277v10" fill="none" stroke="#000" stroke-width=".51"/>
<g fill="#000">
<path d="M168.4 146.5l.7 .7-2.1 1.4zM154.8 171.4l-.2 .5zM154.8 171.1l-.2 .8zM154.8 170.9l-.2 1zM154.8 170.6l-.2 1.3zM154.6 170.3l.2 .3-.2 1.3zM154.4 170.2l.2 .1v1.6zM154.2 170l.2 .2 .2 1.7zM154 169.9l.2 .1 .4 1.9zM153.7 169.8l.3 .1 .6 2zM153.4 169.8h.3l.9 2.1zM153.2 169.9l.2-.1 1.2 2.1z"/>
<path d="M152.9 170.1l.3-.2 1.4 2zM152.7 170.2l.2-.1 1.7 1.8zM152.7 170.2l1.9 1.7-2-1.5zM152.6 170.4l2 1.5-2.2-1.3zM152.4 170.6l2.2 1.3-2.3-1zM152.3 170.9l2.3 1-2.3-.7zM152.3 171.2l2.3 .7-2.2-.5zM152.7 171.9h1.9l-1.7 .2zM152.9 172.1l1.7-.2-1.5 .4zM153.1 172.3l1.5-.4zM153.4 172.3l1.2-.4zM153.6 172.3l1-.4z"/>
<path d="M153.9 172.3l.7-.4zM154.1 172.2l.5-.3zM154.6 171.9l-.2 .2zM176.9 176.3l.8 .7-1.9 1.6zM163.4 192.4l-.1 .6zM163.4 192.2l-.1 .8zM163.4 191.9l-.1 1.1zM163.2 191.7l.1 1.3zM163.1 191.5l.2 1.5zM162.8 191.3l.3 .2 .2 1.5zM162.6 191.2l.2 .1 .5 1.7zM162.3 191.1l.3 .1 .7 1.8z"/>
<path d="M162.1 191.1h.2l1 1.9zM161.8 191.1h.3l1.2 1.9zM161.6 191.3l.2-.2 1.5 1.9zM161.4 191.4l.2-.1 1.7 1.7zM161.4 191.4l1.9 1.6-2.1-1.4zM161.2 191.6l2.1 1.4-2.3-1.2zM161 191.8l2.3 1.2-2.4-.9zM160.9 192.1l2.4 .9-2.4-.6zM160.9 192.4l2.4 .6-2.4-.3zM161.4 193.3l1.9-.3-1.7 .5zM161.6 193.5l1.7-.5-1.4 .5zM161.9 193.5l1.4-.5z"/>
<path d="M162.1 193.6l1.2-.6zM162.4 193.6l.9-.6zM162.6 193.5l.7-.5zM162.9 193.3l.4-.3zM163.3 193l-.2 .2zM185.9 184.4l.4 .3zM185.9 184.4l.7 .3zM185.9 184.4l1 .3zM185.9 184.4l1.2 .3zM185.9 184.4l1.5 .2-.3 .1zM185.9 184.4h1.7zM185.9 184.4l1.9-.2-.2 .2z"/>
<path d="M185.9 184.4l2.1-.7-.1 .3zM185.9 184.4l2.1-.9v.2zM185.9 184.4l2.1-1.2v.3zM185.9 184.4l2-1.5 .1 .3zM185.9 184.4l1.9-1.7 .1 .2zM187.6 182.5l.2 .2-1.9 1.7zM187.4 182.4l.2 .1-1.7 1.9zM187.1 182.3l.3 .1-1.5 2zM186.8 182.2l.3 .1-1.2 2.1zM186.6 182.3l.2-.1-.9 2.2zM186.3 182.4l.3-.1-.7 2.1zM185.9 182.7l.2-.2-.2 1.9z"/>
<path d="M185.9 182.7v1.7l-.2-1.5zM185.7 182.9l.2 1.5-.3-1.3zM185.6 183.1l.3 1.3zM185.5 183.4l.4 1zM185.6 183.7l.3 .7zM185.6 183.9l.3 .5zM185.7 184.1l.2 .3zM178.8 213.3l2.4 .7-2.5 .3zM193.2 217.5l1 2.3-1 .2zM212.5 204l2.2 1.4-.7 .7zM220.6 199l2.1 1.4-.7 .7zM354.6 197.9l-.4 2.5-.9-.3z"/>
<path d="M167.5 228.5l1.1 2.3-1 .3z"/>
</g>
<path d="M161.2 193.1h2.1" fill="none" stroke="#000" stroke-width=".34"/>
<path d="M152.4 171.7h2.2M185.9 184.2h2" fill="none" stroke="#000" stroke-width=".42"/>
<path d="M186.1 182.4v2" fill="none" stroke="#000" stroke-width=".38"/>
<g font-size="12.6">
<text x="152.6" y="19.6">MONTAJE PERIFERICO</text>
<text x="164.2" y="34">SMK_PLUGPANEL</text>
</g>
<text font-size="5.5" x="23.7" y="270.9">NOTA: EL FUSIBLE, ITEM 6, SE COLOCA DENTRO DEL CONECTOR IEC, ITEM2.</text>
<g font-size="4.7">
<text x="239.5" y="239.9">A FORMA DE ADHESIVO PARA QUE NO SE MUEVA.</text>
<text x="244.1" y="234.5">APLICAR DOS PUNTOS DE COLA TERMOFUSIBLE</text>
<text x="304.6" y="263.4">Montaje componentes</text>
<text x="304.6" y="268.8">Plugpanel</text>
</g>
<g font-size="4.2">
<text x="34" y="9.6">6</text>
<text x="104" y="9.6">5</text>
<text x="174" y="9.6">4</text>
<text x="244" y="9.6">3</text>
<text x="314" y="9.6">2</text>
<text x="384" y="9.6">1</text>
<text x="6.8" y="38.7">D</text>
<text x="410.6" y="38.7">D</text>
<text x="7" y="112.9">C</text>
<text x="410.8" y="112.9">C</text>
<text x="7" y="187.1">B</text>
<text x="410.8" y="187.1">B</text>
<text x="7" y="261.4">A</text>
<text x="410.8" y="261.4">A</text>
<text x="34" y="290.4">6</text>
<text x="104" y="290.4">5</text>
<text x="174" y="290.4">4</text>
<text x="244" y="290.4">3</text>
<text x="314" y="290.4">2</text>
<text x="384" y="290.4">1</text>
</g>
<g font-size="3.9">
<text x="133.6" y="42.5">ITEM</text>
<text x="136.7" y="47.8">1</text>
<text x="143.6" y="42.5">QTY</text>
<text x="145.9" y="47.8">1</text>
<text x="151.9" y="47.8">Conector IEC</text>
<text x="172.2" y="42.5">PART NUMBER</text>
<text x="218" y="47.8">Conector IEC MULTICOMP - JR-101-1F - INLET, IEC, FUSED, PA</text>
<text x="264" y="42.5">DESCRIPTION</text>
<text x="333.2" y="42.5">ID REF</text>
<text x="336.3" y="47.8">61</text>
<text x="136.7" y="53.1">2</text>
<text x="145.9" y="53.1">2</text>
<text x="151.9" y="53.1">DIN 125 - A 3,2</text>
<text x="218" y="53.2">Washer</text>
<text x="136.7" y="58.4">3</text>
<text x="145.9" y="58.4">2</text>
<text x="151.9" y="58.4">DIN 7991 - M3 x 12</text>
<text x="218" y="58.5">Countersunk Screw</text>
<text x="136.7" y="63.7">4</text>
<text x="145.9" y="63.7">2</text>
<text x="151.9" y="63.7">DIN 985 - M3</text>
<text x="218" y="63.7">Hex Nut</text>
<text x="136.7" y="69">5</text>
<text x="145.9" y="69">1</text>
<text x="151.9" y="69.1">Fusible</text>
<text x="218" y="69.1">Fusible 5 X 20 10A</text>
<text x="336.3" y="69">64</text>
<text x="136.7" y="74.3">6</text>
<text x="145.9" y="74.3">1</text>
<text x="151.9" y="74.4">Interruptor general</text>
<text x="218" y="74.4">Interruptor general</text>
<text x="336.3" y="74.3">62</text>
<text x="136.7" y="79.6">7</text>
<text x="145.9" y="79.6">1</text>
<text x="151.9" y="79.7">KD-KJ5-35 STP Cat5e</text>
<text x="218" y="79.7">KD-KJ5-35 STP Cat5e In-Line Coupler,Dual IDC Type,RJ45</text>
<text x="335.3" y="79.7">708</text>
<text x="136.7" y="85">8</text>
<text x="145.9" y="84.9">1</text>
<text x="151.9" y="85">MULTICOMP - R13-502A-05-R - SWITCH</text>
<text x="218" y="85">MULTICOMP - R13-502A-05-R - SWITCH, SPST, 3A, 125V, SOLDER, RED</text>
<text x="335.3" y="85">700</text>
<text x="135.7" y="95.6">10</text>
<text x="136.7" y="90.3">9</text>
<text x="145.9" y="95.6">1</text>
<text x="145.9" y="90.3">1</text>
<text x="151.9" y="95.6">SMK-CHAPA-PLUGPANEL</text>
<text x="151.9" y="90.3">Pulsador monobloque verde</text>
<text x="218" y="95.7">Plug panel, chapa 1.5 mm.</text>
<text x="218" y="90.3">Pulsador monobloque verde 1NA</text>
<text x="334.3" y="95.6">1206</text>
<text x="335.3" y="90.3">673</text>
<text x="176.9" y="138.1">10</text>
<text x="204.6" y="141.9">8</text>
<text x="231.4" y="139.2">6</text>
<text x="123.7" y="149.1">9</text>
<text x="123.7" y="172">7</text>
<text x="125.8" y="211.3">5</text>
<text x="230.4" y="211">4</text>
<text x="230.5" y="224.2">2</text>
<text x="171.5" y="248.5">3</text>
<text x="198.2" y="248.4">1</text>
</g>
<text font-size="3.1" x="352.4" y="275">SMK_PLUGPANEL-ENS01</text>
<g font-size="2.4">
<text x="271.2" y="259.7">SCALE:</text>
<text x="350.6" y="260.8">DRAWN: Carlos Ruiz Madrigal</text>
<text x="391.2" y="260.6">19/01/2016</text>
<text x="350.6" y="267">CHECKED: Antonio Garcia</text>
<text x="391.2" y="266.7">20/01/2016</text>
<text x="350.6" y="271.4">DWG NO:</text>
<text x="351.6" y="279.3">REV</text>
<text x="372" y="279.4">SIZE</text>
<text x="390.9" y="279.6">SHEET</text>
<text x="358.1" y="284.1">01</text>
<text x="377.9" y="283.8">A3</text>
<text x="398.3" y="283.8">1 /1</text>
</g>
</svg>
